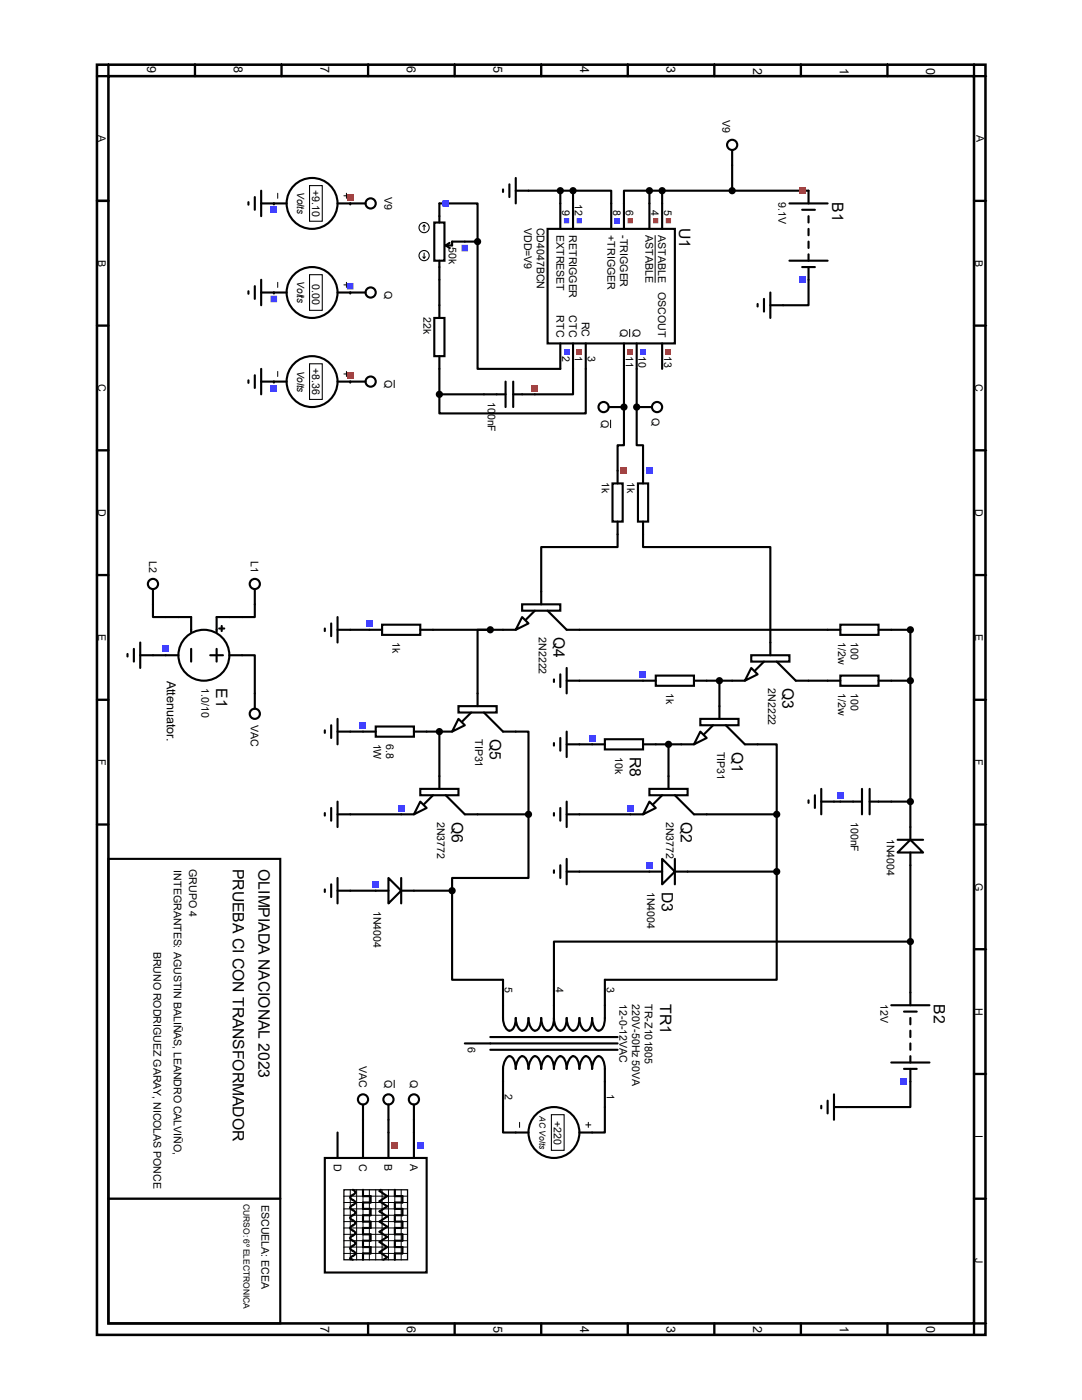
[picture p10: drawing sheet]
<svg xmlns="http://www.w3.org/2000/svg" width="216mm" height="279mm" viewBox="0 0 216 279" stroke-linecap="round" stroke-linejoin="round" font-family="sans-serif">
<path d="M19.3 12.9h177.3v253.5h-177.3zM21.6 15.2h172.8v248.9h-172.8z" fill="none" stroke="#000" stroke-width=".51"/>
<g fill="none" stroke="#000" stroke-width=".47">
<path d="M21.6 12.9v2.3h-2.3M38.9 12.9v2.3M56.2 12.9v2.3M73.4 12.9v2.3M90.7 12.9v2.3M108 12.9v2.3M125.3 12.9v2.3M142.5 12.9v2.3M159.8 12.9v2.3M177.1 12.9v2.3M194.4 12.9v2.3h2.2M19.3 40.1h2.3"/>
<path d="M194.4 40.1h2.2M19.3 65h2.3M194.4 65h2.2M19.3 89.9h2.3M194.4 89.9h2.2M19.3 114.8h2.3M194.4 114.8h2.2M19.3 139.7h2.3M194.4 139.7h2.2M19.3 164.5h2.3M194.4 164.5h2.2M194.4 189.4h2.2"/>
<path d="M194.4 214.3h2.2M194.4 239.2h2.2M73.4 264.1v2.3M90.7 264.1v2.3M108 264.1v2.3M125.3 264.1v2.3M142.5 264.1v2.3M159.8 264.1v2.3M177.1 264.1v2.3M196.6 264.1h-2.2v2.3"/>
</g>
<g fill="none" stroke="#000" stroke-width=".2">
<path d="M21.6 12.7v2.3M38.9 12.7v2.3M56.2 12.7v2.3M73.4 12.7v2.3M90.7 12.7v2.3M108 12.7v2.3M125.3 12.7v2.3M142.5 12.7v2.3M159.8 12.7v2.3M177.1 12.7v2.3M194.4 12.7v2.3M196.9 15.2h-2.3"/>
<path d="M130.7 46.9v9.5M196.9 40.1h-2.3M125.6 65.7v1.6M196.9 65h-2.3M196.9 89.9h-2.3M196.9 114.8h-2.3M196.9 139.7h-2.3M196.9 164.5l-2.3 .1M196.9 189.4l-2.3 .1M196.9 214.3l-2.3 .1M196.9 239.2l-2.3 .1M196.9 264.1l-2.3 .1"/>
</g>
<g fill="none" stroke="#000" stroke-width=".42">
<path d="M105.5 38.1h8.8M111.8 38.1v7.6M114.3 38.1h7.7v7.6M114.3 38.1v7.6M129.6 38.1h-5.1v7.6M129.6 38.1v7.6M129.6 38.1h31.7M132.1 38.1v7.6M146.1 33v5.1M87.7 40.6h7.6v7.6M87.7 55.8v5.1M92.8 48.2h2.5"/>
<path d="M95.3 48.2v25.4h16.5v-5.1M109.3 45.7h25.4v22.8h-25.4zM161.3 55.8v5.1h-5M87.7 73.6v5.1M87.7 78.7h8.9M114.3 68.5v10.2h-7.6M116.9 68.5v14h-29.2v-3.8M124.5 68.5v20.4h-1.3v5M127 68.5v20.4h1.3v5M132.1 68.5v5.1M123.2 106.6v2.6h-15.2v8.9M128.3 106.6v2.6h25.4v19"/>
<path d="M30.5 120.6v2.5h2.6M30.5 130.8h2.6M48.3 130.8h2.5v7.6M50.8 120.6v2.5h-2.5M69.9 125.7h3.8M86.4 125.7h14M97.8 125.7h-2.5v12.7M115.6 135.8h12.7M115.6 125.7h49.5M141 135.8h5.1M143.6 135.8v5.1M161.3 135.8h3.8"/>
<path d="M177.8 125.7h3.9v39.4M177.8 135.8h3.9M69.9 146h2.5M85.1 146h2.6v8.9M102.9 146h2.6v16.5M115.6 148.5h2.6M130.9 148.5h5M133.4 148.5v6.4M151.2 148.5h3.8v14M166.4 160h1.3M177.8 160h3.9M69.9 162.5h10.2"/>
<path d="M69.9 177.8h5.1M82.6 177.8h7.6M90.2 177.8v17.7h10.2M95.3 162.5h10.2M105.5 162.5v12.7h-15.3v2.6M115.6 162.5h10.2M115.6 173.9h14M137.2 173.9h17.8M141 162.5h14M155 173.9v21.6h-34.3M155 162.5v11.4M181.7 172.7v25.4"/>
<path d="M181.7 187.9h-71.2v7.6M181.7 215.9v5h-12.7M72.4 223.5v2.5M77.5 223.5v2.5M82.6 223.5v2.5M100.4 220.9v5.1h2.5M120.7 220.9v5.1h-2.5"/>
</g>
<g fill="#000">
<circle cx="54.7" cy="40.6" r=".21"/>
<circle cx="54.7" cy="58.4" r=".21"/>
<circle cx="69.9" cy="58.4" r=".21"/>
<circle cx="69.9" cy="40.6" r=".21"/>
<circle cx="54.7" cy="76.2" r=".21"/>
<circle cx="69.9" cy="76.2" r=".21"/>
<circle cx="124.5" cy="81.2" r=".21"/>
<circle cx="127" cy="81.2" r=".21"/>
<circle cx="87.7" cy="146" r=".21"/>
</g>
<path d="M132.8 43.5h1.1v1.1h-1.1zM130.3 43.5h1.1v1.1h-1.1zM125.2 43.5h1.1v1.1h-1.1z" fill-rule="evenodd" fill="#ff4040"/>
<path d="M122.7 43.5h1v1.1h-1z" fill="#4040ff"/>
<path d="M132.8 69.7h1.1v1h-1.1z" fill="#ff4040"/>
<path d="M127.8 69.7h1v1h-1z" fill="#4040ff"/>
<path d="M125.2 69.7h1.1v1h-1.1z" fill="#ff4040"/>
<path d="M115.1 43.5h1v1.1h-1zM112.5 43.5h1.1v1.1h-1.1z" fill-rule="evenodd" fill="#4040ff"/>
<path d="M115.1 69.7h1v1h-1z" fill="#ff4040"/>
<path d="M112.5 69.7h1.1v1h-1.1z" fill="#4040ff"/>
<g fill="#000" stroke="#000" stroke-width=".42">
<circle cx="114.3" cy="38.1" r=".51"/>
<circle cx="129.6" cy="38.1" r=".51"/>
</g>
<path d="M100.4 37.8v.5M101.6 36.8v2.5M102.9 38.1h2.6M102.9 35.5v5.1M96.6 78.7h4.3M100.9 76.2v5M102.4 76.2v5M102.4 78.7h4.3" fill="none" stroke="#000" stroke-width=".42"/>
<path d="M106 76.8h1.4v1.3h-1.4z" fill="#ff4040"/>
<g fill="none" stroke="#000" stroke-width=".42">
<path d="M161.3 38.1v2.5M157.5 40.6h7.6M157.5 52h7.6M160.1 41.9h2.5M160.1 53.3h2.5M161.3 43.1v1.3M161.3 45.7v1.2M161.3 48.2v1.3M161.3 50.8v1.2M161.3 53.3v2.5M86.7 63.5h2v7.6h-2zM87.7 60.9v2.6"/>
<path d="M87.7 71.1v2.5"/>
</g>
<g fill="#000" stroke="#000" stroke-width=".42">
<circle cx="111.8" cy="38.1" r=".51"/>
<circle cx="132.1" cy="38.1" r=".51"/>
<circle cx="87.7" cy="78.7" r=".51"/>
</g>
<path d="M159.4 37.4h1.3v1.3h-1.3z" fill="#ff4040"/>
<path d="M159.4 55.2h1.3v1.3h-1.3z" fill="#4040ff"/>
<g fill="none" stroke="#000" stroke-width=".42">
<path d="M50.8 39.3v2.6M52.1 38.1v5M146.1 29.9v3.1M49.6 40.3v.6M49.6 58.1v.5M50.8 57.1v2.5M52.1 40.6h5.1M52.1 55.8v5.1M52.1 58.4h2.6M67.4 40.6h5.5M152.4 59.6v2.6M153.7 58.4v5.1"/>
<path d="M151.2 60.7v.5M153.7 60.9h2.6"/>
<circle cx="146.1" cy="28.9" r="1.02"/>
<circle cx="62.3" cy="40.6" r="5.1"/>
<circle cx="74" cy="40.6" r="1.02"/>
</g>
<circle cx="146.1" cy="38.1" r=".51" fill="#000" stroke="#000" stroke-width=".42"/>
<path d="M55.4 38.6v1M68.6 39.1h1M69.1 38.6v1" fill="none" stroke="#000" stroke-width=".2"/>
<path d="M61.8 37h2.5v7.2h-2.5z" fill="none" stroke="#000" stroke-width=".21"/>
<path d="M54 41.2h1.3v1.3h-1.3z" fill="#4040ff"/>
<path d="M69.2 38.7h1.3v1.3h-1.3z" fill="#ff4040"/>
<g fill="none" stroke="#000" stroke-width=".42">
<path d="M54.7 58.4h2.5M67.4 58.4h5.5"/>
<circle cx="62.3" cy="58.4" r="5.1"/>
<circle cx="74" cy="58.4" r="1.02"/>
</g>
<path d="M55.4 56.3v1.1M68.6 56.9h1M69.1 56.3v1.1" fill="none" stroke="#000" stroke-width=".2"/>
<path d="M61.8 54.8h2.5v7.1h-2.5z" fill="none" stroke="#000" stroke-width=".21"/>
<path d="M54 59h1.3v1.3h-1.3zM69.2 56.5h1.3v1.3h-1.3z" fill-rule="evenodd" fill="#4040ff"/>
<g fill="none" stroke="#000" stroke-width=".42">
<path d="M49.6 75.9v.5M50.8 74.9v2.5M52.1 76.2h5.1M52.1 73.6v5.1M67.4 76.2h5.5"/>
<circle cx="62.3" cy="76.2" r="5.1"/>
<circle cx="74" cy="76.2" r="1.02"/>
</g>
<path d="M55.4 74.1v1M68.6 74.6h1M69.1 74.1v1M78.7 75.8v1.6" fill="none" stroke="#000" stroke-width=".2"/>
<path d="M61.8 72.6h2.5v7.1h-2.5z" fill="none" stroke="#000" stroke-width=".21"/>
<path d="M54 76.8h1.3v1.3h-1.3z" fill="#4040ff"/>
<path d="M69.2 74.3h1.3v1.3h-1.3z" fill="#ff4040"/>
<path d="M127.3 96.5h2v7.6h-2zM128.3 93.9v2.6M128.3 104.1v2.5M64.8 125.4v.5M66.1 124.4v2.6M67.4 125.7h2.5M67.4 123.1v5.1M64.8 145.8v.5M66.1 144.7v2.6M67.4 143.5v5M67.4 146h2.5" fill="none" stroke="#000" stroke-width=".42"/>
<path d="M128.9 93.3h1.3v1.3h-1.3z" fill="#4040ff"/>
<path d="M122.2 96.5h2v7.6h-2zM123.2 93.9v2.6M123.2 104.1v2.5" fill="none" stroke="#000" stroke-width=".42"/>
<path d="M123.8 93.3h1.3v1.3h-1.3z" fill="#ff4040"/>
<g fill="none" stroke="#000" stroke-width=".42">
<path d="M67.4 160v5.1M167.7 160h4.3M172 157.4v5.1M173.5 157.4v5.1M173.5 160h4.3M64.8 162.3v.5M64.8 177.5v.5M66.1 161.2v2.6M66.1 176.5v2.5M67.4 162.5h2.5M67.4 175.2v5.1M67.4 177.8h2.5"/>
<path d="M179.1 170.1l2.6-2.5 2.5 2.5zM179.1 167.6h5.1M181.7 165.1v2.5M181.7 170.1v2.6"/>
</g>
<path d="M167 158.1h1.3v1.3h-1.3z" fill="#4040ff"/>
<g fill="none" stroke="#000" stroke-width=".42">
<path d="M128.3 135.8h2.6M130.9 134.8h7.6v2.1h-7.6zM138.5 135.8h2.5M146.1 135.8h2.5M149.9 133.3l1.3 1.3-2.6 1.2zM149.9 130.8h7.6v1.2h-7.6zM152.4 132l-1.7 1.8M153.7 128.2v2.6M155 132l3.8 3.8h2.5M165.1 135.8h2.6M165.1 125.7h2.6M167.7 134.8h7.6v2.1h-7.6z"/>
<path d="M167.7 124.7h7.6v2h-7.6zM175.3 135.8h2.5M175.3 125.7h2.5M135.9 148.5h2.6M139.7 146l1.3 1.3-2.5 1.2zM139.7 143.5h7.7v1.2h-7.7zM142.3 144.7l-1.8 1.8M143.6 140.9v2.6M144.8 144.7l3.8 3.8h2.6M161.3 159.7v.5M162.6 158.7v2.5M163.9 160h2.5"/>
<path d="M163.9 157.4v5.1"/>
</g>
<g fill="#000" stroke="#000" stroke-width=".42">
<circle cx="181.7" cy="135.8" r=".51"/>
<circle cx="181.7" cy="160" r=".51"/>
</g>
<path d="M127.6 133.9h1.3v1.4h-1.3z" fill="#4040ff"/>
<circle cx="143.6" cy="135.8" r=".51" fill="#000" stroke="#000" stroke-width=".42"/>
<path d="M110.5 135.6v.5M111.8 134.6v2.5M113.1 135.8h2.5M113.1 133.3v5.1M129.6 160l1.3 1.2-2.6 1.3zM129.6 157.4h7.6v1.3h-7.6zM132.1 158.7l-1.8 1.8M133.4 154.9v2.5M134.7 158.7l3.8 3.8h2.5M125.8 162.5h2.5" fill="none" stroke="#000" stroke-width=".42"/>
<path d="M125.1 160.6h1.3v1.3h-1.3z" fill="#4040ff"/>
<circle cx="155" cy="162.5" r=".51" fill="#000" stroke="#000" stroke-width=".42"/>
<path d="M118.2 148.5h2.5M120.7 147.5h7.6v2.1h-7.6zM128.3 148.5h2.6" fill="none" stroke="#000" stroke-width=".42"/>
<path d="M117.5 146.6h1.3v1.4h-1.3z" fill="#4040ff"/>
<path d="M110.5 148.3v.5M111.8 147.3v2.5M113.1 148.5h2.5M113.1 146v5.1M129.6 173.9h2.5M132.1 171.4l2.6 2.5-2.6 2.6zM134.7 171.4v5.1M134.7 173.9h2.5" fill="none" stroke="#000" stroke-width=".42"/>
<path d="M128.9 172h1.3v1.4h-1.3z" fill="#4040ff"/>
<g fill="#000" stroke="#000" stroke-width=".42">
<circle cx="181.7" cy="125.7" r=".51"/>
<circle cx="133.4" cy="148.5" r=".51"/>
<circle cx="155" cy="173.9" r=".51"/>
</g>
<g fill="none" stroke="#000" stroke-width=".42">
<path d="M108 118.1v2.5M95.3 138.4v2.5M100.4 125.7h2.5M104.2 123.1l1.3 1.3-2.6 1.3zM104.2 120.6h7.6v1.3h-7.6zM106.7 121.9l-1.8 1.8M109.3 121.9l3.8 3.8h2.5M83.9 160l1.2 1.2-2.5 1.3zM83.9 157.4h7.6v1.3h-7.6zM86.4 158.7l-1.8 1.8M87.7 146h2.5M87.7 154.9v2.5"/>
<path d="M88.9 158.7l3.9 3.8h2.5M91.5 143.5l1.3 1.2-2.6 1.3zM91.5 140.9h7.6v1.3h-7.6zM94 142.2l-1.8 1.8M96.6 142.2l3.8 3.8h2.5M113.1 160v5.1M80.1 162.5h2.5M110.5 162.3v.5M110.5 173.7v.5M111.8 161.2v2.6M111.8 172.7v2.5M113.1 173.9h2.5"/>
<path d="M113.1 171.4v5.1M113.1 162.5h2.5"/>
</g>
<path d="M79.4 160.6h1.3v1.3h-1.3z" fill="#4040ff"/>
<path d="M73.7 125.7h2.5M76.2 124.7h7.7v2h-7.7zM83.9 125.7h2.5" fill="none" stroke="#000" stroke-width=".42"/>
<path d="M73 123.8h1.3v1.3h-1.3z" fill="#4040ff"/>
<path d="M72.4 146h2.6M75 145h7.6v2h-7.6zM82.6 146h2.5" fill="none" stroke="#000" stroke-width=".42"/>
<path d="M71.8 144.1h1.3v1.3h-1.3z" fill="#4040ff"/>
<g fill="#000" stroke="#000" stroke-width=".42">
<circle cx="97.8" cy="125.7" r=".51"/>
<circle cx="87.7" cy="146" r=".51"/>
<circle cx="105.5" cy="162.5" r=".51"/>
</g>
<path d="M75 177.8h2.5M77.5 175.2l2.6 2.6-2.6 2.5zM80.1 175.2v5.1M80.1 177.8h2.5" fill="none" stroke="#000" stroke-width=".42"/>
<path d="M74.3 175.9h1.3v1.3h-1.3z" fill="#4040ff"/>
<circle cx="90.2" cy="177.8" r=".51" fill="#000" stroke="#000" stroke-width=".42"/>
<g fill="none" stroke="#000" stroke-width=".42">
<path d="M100.4 195.5v7.7a2.4 2.4 0 0 0 1.2 2.5 1.33 1.33 0 0 0 1.2-1.2l.1-1.3a2.4 2.4 0 0 0 1.3 2.5 1.33 1.33 0 0 0 1.1-1.2l.2-1.3a2.4 2.4 0 0 0 1.2 2.5 1.33 1.33 0 0 0 1.1-1.2l.2-1.3a2.4 2.4 0 0 0 1.3 2.5 1.33 1.33 0 0 0 1.1-1.2l.1-1.3M110.5 195.5v7.7M120.7 195.5v7.7a2.89 2.89 0 0 1-.9 2.4 .9 .9 0 0 1-1.2-.6l-.4-1.1v-.7a2.89 2.89 0 0 1-1 2.4 .9 .9 0 0 1-1.1-.6l-.4-1.1-.1-.7a2.89 2.89 0 0 1-.9 2.4 .9 .9 0 0 1-1.2-.6l-.4-1.1v-.7a2.89 2.89 0 0 1-.9 2.4 .9 .9 0 0 1-1.2-.6l-.4-1.1-.1-.7M181.7 198.1v2.5M92.8 208.2h30.4M97.8 209.5h25.4M97.8 207h25.4M177.8 200.6h7.7M177.8 212h7.7M180.4 201.9h2.5M180.4 213.3h2.5M181.7 203.2v1.2"/>
<path d="M181.7 205.7v1.3M181.7 208.2v1.3M181.7 210.8v1.2M181.7 213.3v2.6M100.4 220.9v-7.6a2.69 2.69 0 0 1 1.2-2.5 2.31 2.31 0 0 1 1.3 2.5 2.69 2.69 0 0 1 1.3-2.5 2.31 2.31 0 0 1 1.3 2.5 2.69 2.69 0 0 1 1.2-2.5 2.31 2.31 0 0 1 1.3 2.5 2.69 2.69 0 0 1 1.3-2.5 2.31 2.31 0 0 1 1.2 2.5 2.69 2.69 0 0 1 1.3-2.5 2.31 2.31 0 0 1 1.3 2.5 2.69 2.69 0 0 1 1.2-2.5 2.31 2.31 0 0 1 1.3 2.5 2.69 2.69 0 0 1 1.3-2.5 2.31 2.31 0 0 1 1.3 2.5 2.69 2.69 0 0 1 1.2-2.5 2.31 2.31 0 0 1 1.3 2.5v7.6M102.9 226h2.6M115.6 226h2.6"/>
<circle cx="110.5" cy="226" r="5.1"/>
</g>
<path d="M103.7 224v1M116.9 224.5h1M117.4 224v1" fill="none" stroke="#000" stroke-width=".2"/>
<path d="M110 222.5h2.6v7.1h-2.6z" fill="none" stroke="#000" stroke-width=".21"/>
<path d="M179.7 215.2h1.3v1.3h-1.3z" fill="#4040ff"/>
<g fill="none" stroke="#000" stroke-width=".42">
<path d="M121.5 81.2h3M127 81.2h3.1M165.1 219.7v2.5M166.4 218.4v5.1M64.8 231.1h20.3v22.9h-20.3zM67.4 226v5.1M70.4 237.4l.5 .6-1 1 1 1-1 1 1 1-1 1 1 1.1-1 1 1 1-1 1 1 1-1 1 1 1-1 1.1 .5 .2M72.4 237.4v1.3h1.6v1.3h-1.6v1.3h1.6v1.2h-1.6v1.3h1.6v1.3h-1.6v1.2h1.6v1.3h-1.6v1.3h1.6v1.2h-1.6v1.3M72.4 226v5.1M76 237.4l-.3 .3 1.6 1-1.6 1 1.6 1-1.6 1.1 1.6 1-1.6 1 1.6 1-1.6 1 1.6 1-1.6 1.1 1.6 1-1.6 1 1.6 1-.8 .5M77.5 220.4v3.1M77.5 226v5.1"/>
<path d="M78.8 237.4v1.3h1.5v1.3h-1.5v1.3h1.5v1.2h-1.5v1.3h1.5v1.3h-1.5v1.2h1.5v1.3h-1.5v1.3h1.5v1.2h-1.5v1.3M82.6 220.4v3.1M82.6 226v5.1M163.9 220.7v.5M166.4 220.9h2.6"/>
<circle cx="120.4" cy="81.2" r="1.02"/>
<circle cx="131.1" cy="81.2" r="1.02"/>
<circle cx="77.5" cy="219.4" r="1.02"/>
<circle cx="82.6" cy="219.4" r="1.02"/>
</g>
<g fill="#000" stroke="#000" stroke-width=".42">
<circle cx="124.5" cy="81.2" r=".51"/>
<circle cx="127" cy="81.2" r=".51"/>
<circle cx="181.7" cy="187.9" r=".51"/>
</g>
<g fill="none" stroke="#000" stroke-width=".2">
<path d="M121.8 83.8v1.6M78.7 215.5v1.6M69.9 237.4v14.1M71.2 237.4v14.1M72.4 237.4v14.1M73.7 237.4v14.1M75 237.4v14.1M76.2 237.4v14.1M77.5 237.4v14.1M78.8 237.4v14.1M80.1 237.4v14.1M81.3 240h-12.7"/>
<path d="M81.3 238.7l-12.7 .1M81.3 242.5l-12.7 .1M81.3 243.8h-12.7M81.3 245.1h-12.7M81.3 246.3l-12.7 .1M81.3 247.6h-12.7M81.3 248.9h-12.7M81.3 250.1l-12.7 .1M81.3 241.3h-12.7"/>
</g>
<path d="M68.6 237.4h12.7v14h-12.7z" fill="none" stroke="#000" stroke-width=".25"/>
<path d="M83.2 227.9h1.3v1.3h-1.3z" fill="#4040ff"/>
<path d="M78.1 227.9h1.3v1.3h-1.3z" fill="#ff4040"/>
<g fill="none" stroke="#000" stroke-width=".42">
<path d="M86.7 44.4h2v7.6h-2zM87.7 40.6v3.8M87.7 52v3.8M88.9 49l.8 .5M89.7 48.5l-.8 .5M92.8 48.2h-2.6v.8h-1.3M72.4 220.4v3.1"/>
<circle cx="72.4" cy="219.4" r="1.02"/>
</g>
<g fill="none" stroke="#000" stroke-width=".21">
<path d="M84.4 51.3l.2 .2M84.6 44.9l-.2 .3M84.6 44.9l.3 .3M84.6 44.9v1M84.6 50.5v1M84.9 51.3l-.3 .2"/>
<circle cx="84.6" cy="51" r="1.02"/>
<circle cx="84.6" cy="45.4" r="1.02"/>
</g>
<path d="M88.3 40h1.3v1.3h-1.3zM92.1 48.9h1.3v1.3h-1.3z" fill-rule="evenodd" fill="#4040ff"/>
<circle cx="95.3" cy="48.2" r=".51" fill="#000" stroke="#000" stroke-width=".42"/>
<g fill="none" stroke="#000" stroke-width=".42">
<path d="M33.1 123.1h5v3.1M33.1 130.8h2.5M38.1 129.5v2.5M42 130.8h2.5M43.2 129.5v2.5M43.7 125.4h1M44.2 124.9v1M45.8 130.8h2.5M48.3 123.1h-5.1v3.1"/>
<circle cx="40.7" cy="130.8" r="5.1"/>
</g>
<path d="M32.4 128.9h1.3v1.3h-1.3z" fill="#4040ff"/>
<g fill="none" stroke="#000" stroke-width=".42">
<path d="M30.5 117.6v3M50.8 117.6v3M25.4 130.5v.5M26.7 129.5v2.5M28 130.8h2.5M28 128.2v5.1M50.8 138.4v3M21.6 171.4h34.3v92.7h-34.3z"/>
<circle cx="30.5" cy="116.5" r="1.02"/>
<circle cx="50.8" cy="116.5" r="1.02"/>
<circle cx="50.8" cy="142.5" r="1.02"/>
</g>
<path d="M21.6 239.2h34.3" fill="none" stroke="#000" stroke-width=".47"/>
<g font-size="3.1">
<text x="166" y="40.4" transform="rotate(90 166 40.4)">B1</text>
<text x="135.6" y="45.5" transform="rotate(90 135.6 45.5)">U1</text>
<text x="110.4" y="127.2" transform="rotate(90 110.4 127.2)">Q4</text>
<text x="43.1" y="137.3" transform="rotate(90 43.1 137.3)">E1</text>
<text x="156.2" y="137.3" transform="rotate(90 156.2 137.3)">Q3</text>
<text x="97.7" y="147.5" transform="rotate(90 97.7 147.5)">Q5</text>
<text x="125.7" y="151" transform="rotate(90 125.7 151)">R8</text>
<text x="146" y="150" transform="rotate(90 146 150)">Q1</text>
<text x="90.1" y="164" transform="rotate(90 90.1 164)">Q6</text>
<text x="135.8" y="164" transform="rotate(90 135.8 164)">Q2</text>
<text x="46.5" y="173.4" transform="rotate(90 46.5 173.4)">PRUEBA CI CON TRANSFORMADOR</text>
<text x="51.6" y="173.4" transform="rotate(90 51.6 173.4)">OLIMPIADA NACIONAL 2023</text>
<text x="132" y="178" transform="rotate(90 132 178)">D3</text>
<text x="131.7" y="200.4" transform="rotate(90 131.7 200.4)">TR1</text>
<text x="186.4" y="200.4" transform="rotate(90 186.4 200.4)">B2</text>
</g>
<g font-size="2.5">
<text x="29.4" y="13.3" transform="rotate(90 29.4 13.3)">9</text>
<text x="46.7" y="13.3" transform="rotate(90 46.7 13.3)">8</text>
<text x="63.9" y="13.3" transform="rotate(90 63.9 13.3)">7</text>
<text x="81.2" y="13.3" transform="rotate(90 81.2 13.3)">6</text>
<text x="98.5" y="13.3" transform="rotate(90 98.5 13.3)">5</text>
<text x="115.7" y="13.3" transform="rotate(90 115.7 13.3)">4</text>
<text x="133" y="13.3" transform="rotate(90 133 13.3)">3</text>
<text x="150.3" y="13.5" transform="rotate(90 150.3 13.5)">2</text>
<text x="167.6" y="13.5" transform="rotate(90 167.6 13.5)">1</text>
<text x="184.8" y="13.5" transform="rotate(90 184.8 13.5)">0</text>
<text x="33.3" y="135.8" transform="rotate(90 33.3 135.8)">Attenuator.</text>
<text x="63.9" y="264.7" transform="rotate(90 63.9 264.7)">7</text>
<text x="81.2" y="264.7" transform="rotate(90 81.2 264.7)">6</text>
<text x="98.5" y="264.7" transform="rotate(90 98.5 264.7)">5</text>
<text x="115.7" y="264.7" transform="rotate(90 115.7 264.7)">4</text>
<text x="133" y="264.7" transform="rotate(90 133 264.7)">3</text>
<text x="150.3" y="264.7" transform="rotate(90 150.3 264.7)">2</text>
<text x="167.6" y="264.7" transform="rotate(90 167.6 264.7)">1</text>
<text x="184.8" y="264.7" transform="rotate(90 184.8 264.7)">0</text>
</g>
<g font-size="2.1">
<text x="19.6" y="26.9" transform="rotate(90 19.6 26.9)">A</text>
<text x="144.1" y="24" transform="rotate(90 144.1 24)">V9</text>
<text x="194.9" y="26.9" transform="rotate(90 194.9 26.9)">A</text>
<text x="62.3" y="37.9" transform="rotate(90 62.3 37.9)">+9.10</text>
<text x="76.8" y="39.3" transform="rotate(90 76.8 39.3)">V9</text>
<text x="112.2" y="42" transform="rotate(90 112.2 42)">9</text>
<text x="114.7" y="40.8" transform="rotate(90 114.7 40.8)">12</text>
<text x="122.3" y="42" transform="rotate(90 122.3 42)">8</text>
<text x="124.9" y="42" transform="rotate(90 124.9 42)">6</text>
<text x="130" y="42" transform="rotate(90 130 42)">4</text>
<text x="132.5" y="42" transform="rotate(90 132.5 42)">5</text>
<text x="155.4" y="40.4" transform="rotate(90 155.4 40.4)">9.1V</text>
<text x="104.6" y="45.5" transform="rotate(90 104.6 45.5)">VDD=V9</text>
<text x="107.1" y="45.5" transform="rotate(90 107.1 45.5)">CD4047BCN</text>
<text x="111" y="46.9" transform="rotate(90 111 46.9)">EXTRESET</text>
<text x="113.6" y="46.9" transform="rotate(90 113.6 46.9)">RETRIGGER</text>
<text x="121.2" y="46.9" transform="rotate(90 121.2 46.9)">+TRIGGER</text>
<text x="123.7" y="46.9" transform="rotate(90 123.7 46.9)">-TRIGGER</text>
<text x="128.8" y="46.9" transform="rotate(90 128.8 46.9)">ASTABLE</text>
<text x="131.4" y="46.9" transform="rotate(90 131.4 46.9)">ASTABLE</text>
<text x="19.6" y="51.8" transform="rotate(90 19.6 51.8)">B</text>
<text x="89.6" y="49.3" transform="rotate(90 89.6 49.3)">50k</text>
<text x="194.6" y="51.8" transform="rotate(90 194.6 51.8)">B</text>
<text x="62.3" y="56.6" transform="rotate(90 62.3 56.6)">0.00</text>
<text x="76.8" y="58" transform="rotate(90 76.8 58)">Q</text>
<text x="131.4" y="58.3" transform="rotate(90 131.4 58.3)">OSCOUT</text>
<text x="84.5" y="63.2" transform="rotate(90 84.5 63.2)">22k</text>
<text x="111" y="62.9" transform="rotate(90 111 62.9)">RTC</text>
<text x="113.6" y="62.9" transform="rotate(90 113.6 62.9)">CTC</text>
<text x="116.1" y="64.2" transform="rotate(90 116.1 64.2)">RC</text>
<text x="123.7" y="65.6" transform="rotate(90 123.7 65.6)">Q</text>
<text x="126.3" y="65.6" transform="rotate(90 126.3 65.6)">Q</text>
<text x="112.2" y="71.1" transform="rotate(90 112.2 71.1)">2</text>
<text x="114.7" y="71.1" transform="rotate(90 114.7 71.1)">1</text>
<text x="117.3" y="71.1" transform="rotate(90 117.3 71.1)">3</text>
<text x="124.9" y="71.1" transform="rotate(90 124.9 71.1)">11</text>
<text x="127.4" y="71.1" transform="rotate(90 127.4 71.1)">10</text>
<text x="132.5" y="71.1" transform="rotate(90 132.5 71.1)">13</text>
<text x="19.6" y="76.7" transform="rotate(90 19.6 76.7)">C</text>
<text x="62.3" y="73.5" transform="rotate(90 62.3 73.5)">+8.36</text>
<text x="76.8" y="75.8" transform="rotate(90 76.8 75.8)">Q</text>
<text x="194.6" y="76.7" transform="rotate(90 194.6 76.7)">C</text>
<text x="97.4" y="80.2" transform="rotate(90 97.4 80.2)">100nF</text>
<text x="119.9" y="83.8" transform="rotate(90 119.9 83.8)">Q</text>
<text x="130.1" y="83.4" transform="rotate(90 130.1 83.4)">Q</text>
<text x="19.6" y="101.6" transform="rotate(90 19.6 101.6)">D</text>
<text x="120.1" y="96.3" transform="rotate(90 120.1 96.3)">1k</text>
<text x="125.1" y="96.3" transform="rotate(90 125.1 96.3)">1k</text>
<text x="194.6" y="101.6" transform="rotate(90 194.6 101.6)">D</text>
<text x="29.8" y="111.9" transform="rotate(90 29.8 111.9)">L2</text>
<text x="50.1" y="111.9" transform="rotate(90 50.1 111.9)">L1</text>
<text x="19.6" y="126.5" transform="rotate(90 19.6 126.5)">E</text>
<text x="78.3" y="128.2" transform="rotate(90 78.3 128.2)">1k</text>
<text x="107.5" y="127.2" transform="rotate(90 107.5 127.2)">2N2222</text>
<text x="167.2" y="128.2" transform="rotate(90 167.2 128.2)">1/2w</text>
<text x="169.8" y="128.2" transform="rotate(90 169.8 128.2)">100</text>
<text x="194.6" y="126.5" transform="rotate(90 194.6 126.5)">E</text>
<text x="40.2" y="137.3" transform="rotate(90 40.2 137.3)">1.0/10</text>
<text x="153.2" y="137.3" transform="rotate(90 153.2 137.3)">2N2222</text>
<text x="132.9" y="138.3" transform="rotate(90 132.9 138.3)">1k</text>
<text x="167.2" y="138.3" transform="rotate(90 167.2 138.3)">1/2w</text>
<text x="169.8" y="138.3" transform="rotate(90 169.8 138.3)">100</text>
<text x="50.1" y="144.7" transform="rotate(90 50.1 144.7)">VAC</text>
<text x="74.5" y="148.5" transform="rotate(90 74.5 148.5)">1W</text>
<text x="77" y="148.5" transform="rotate(90 77 148.5)">6.8</text>
<text x="94.8" y="147.5" transform="rotate(90 94.8 147.5)">TIP31</text>
<text x="19.6" y="151.5" transform="rotate(90 19.6 151.5)">F</text>
<text x="122.8" y="151" transform="rotate(90 122.8 151)">10k</text>
<text x="143.1" y="150" transform="rotate(90 143.1 150)">TIP31</text>
<text x="194.6" y="151.5" transform="rotate(90 194.6 151.5)">F</text>
<text x="87.2" y="164" transform="rotate(90 87.2 164)">2N3772</text>
<text x="132.9" y="164" transform="rotate(90 132.9 164)">2N3772</text>
<text x="169.8" y="164" transform="rotate(90 169.8 164)">100nF</text>
<text x="177" y="167.4" transform="rotate(90 177 167.4)">1N4004</text>
<text x="34.7" y="173.7" transform="rotate(90 34.7 173.7)">INTEGRANTES: AGUSTIN BALIÑAS, LEANDRO CALVIÑO,</text>
<text x="37.7" y="173.4" transform="rotate(90 37.7 173.4)">GRUPO 4</text>
<text x="129.1" y="178" transform="rotate(90 129.1 178)">1N4004</text>
<text x="194.6" y="176.2" transform="rotate(90 194.6 176.2)">G</text>
<text x="74.5" y="181.8" transform="rotate(90 74.5 181.8)">1N4004</text>
<text x="30.6" y="189.9" transform="rotate(90 30.6 189.9)">BRUNO RODRIGUEZ GARAY, NICOLAS PONCE</text>
<text x="100.8" y="196.9" transform="rotate(90 100.8 196.9)">5</text>
<text x="110.9" y="196.9" transform="rotate(90 110.9 196.9)">4</text>
<text x="121.1" y="196.9" transform="rotate(90 121.1 196.9)">3</text>
<text x="123.6" y="200.4" transform="rotate(90 123.6 200.4)">12-0-12VAC</text>
<text x="126.2" y="200.4" transform="rotate(90 126.2 200.4)">220V-50Hz 50VA</text>
<text x="128.7" y="200.4" transform="rotate(90 128.7 200.4)">TR-Z101805</text>
<text x="175.7" y="200.4" transform="rotate(90 175.7 200.4)">12V</text>
<text x="194.6" y="201.1" transform="rotate(90 194.6 201.1)">H</text>
<text x="93.3" y="208.9" transform="rotate(90 93.3 208.9)">6</text>
<text x="71.7" y="212.8" transform="rotate(90 71.7 212.8)">VAC</text>
<text x="76.8" y="215.5" transform="rotate(90 76.8 215.5)">Q</text>
<text x="81.8" y="215.5" transform="rotate(90 81.8 215.5)">Q</text>
<text x="100.8" y="218.4" transform="rotate(90 100.8 218.4)">2</text>
<text x="121.1" y="218.4" transform="rotate(90 121.1 218.4)">1</text>
<text x="110.5" y="223.6" transform="rotate(90 110.5 223.6)">+220</text>
<text x="194.6" y="226.5" transform="rotate(90 194.6 226.5)">I</text>
<text x="66.6" y="232.4" transform="rotate(90 66.6 232.4)">D</text>
<text x="71.7" y="232.4" transform="rotate(90 71.7 232.4)">C</text>
<text x="76.8" y="232.4" transform="rotate(90 76.8 232.4)">B</text>
<text x="81.8" y="232.4" transform="rotate(90 81.8 232.4)">A</text>
<text x="52.2" y="240.5" transform="rotate(90 52.2 240.5)">ESCUELA: ECEA</text>
<text x="194.6" y="251.2" transform="rotate(90 194.6 251.2)">J</text>
</g>
<g font-size="2">
<text x="59.3" y="38.4" transform="rotate(90 59.3 38.4)">Volts</text>
<text x="59.3" y="56.2" transform="rotate(90 59.3 56.2)">Volts</text>
<text x="59.3" y="74" transform="rotate(90 59.3 74)">Volts</text>
</g>
<g font-size="1.7">
<text x="107.7" y="222.8" transform="rotate(90 107.7 222.8)">AC Volts</text>
<text x="48.6" y="240.2" transform="rotate(90 48.6 240.2)">CURSO: 6º ELECTRONICA</text>
</g>
</svg>
